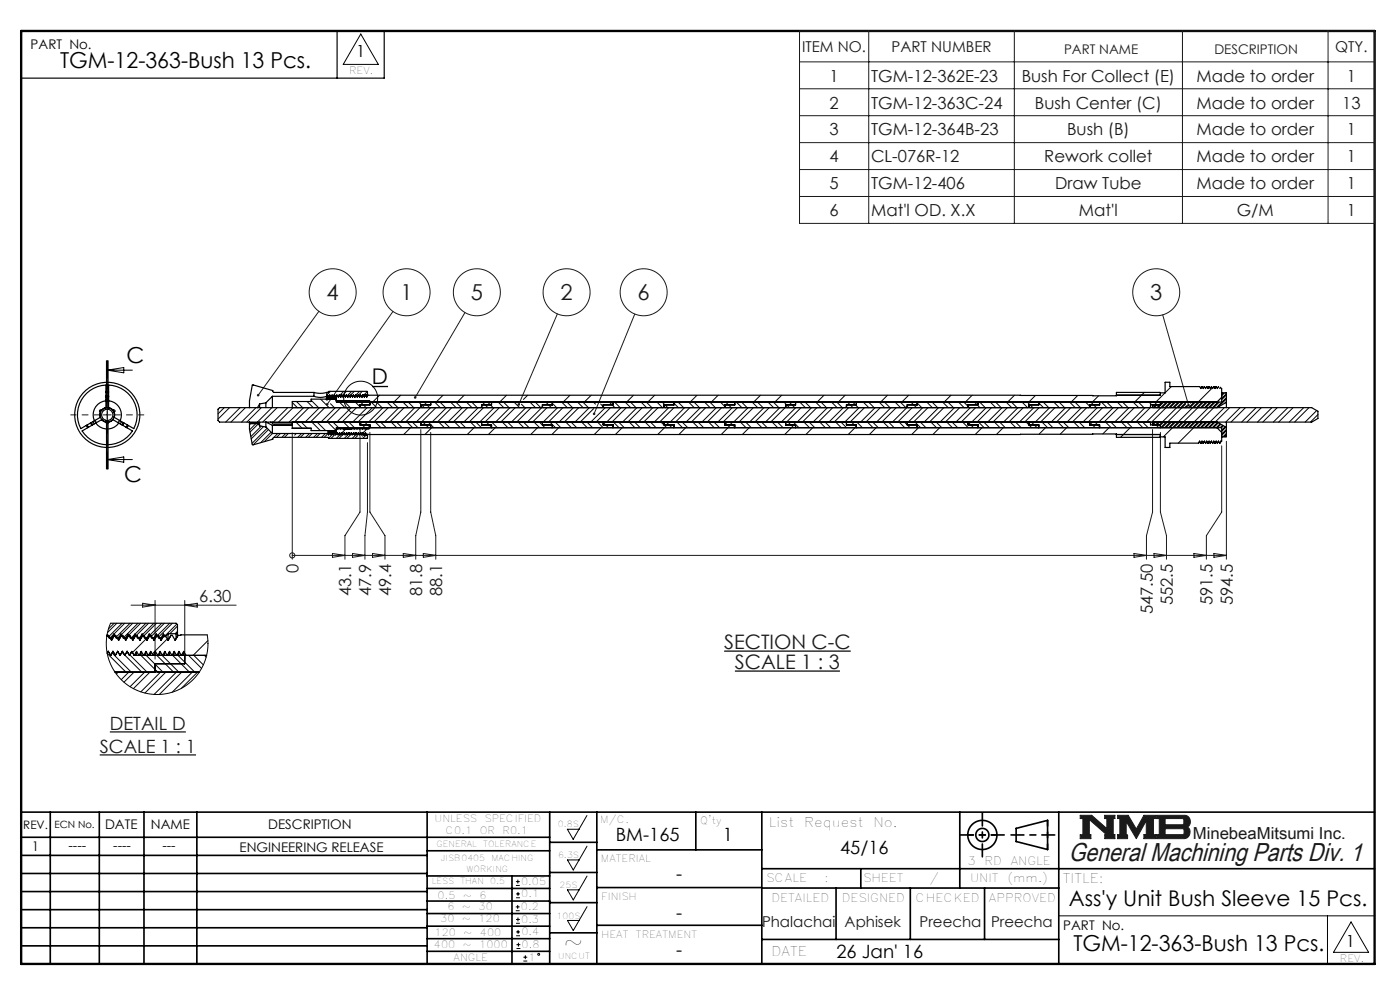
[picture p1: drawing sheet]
<svg xmlns="http://www.w3.org/2000/svg" width="297mm" height="210mm" viewBox="0 0 297 210" stroke-linecap="round" stroke-linejoin="round" font-family="sans-serif">
<g fill="none" stroke="#000" stroke-width=".35">
<path d="M4.5 172.3h287.1M4.5 177.6h112.1M10.7 172.3v32.2M21.1 172.3v32.2M30.5 172.3v32.2M41.8 172.3v32.2M90.6 172.3v32.2M116.6 172.3v32.2M116.6 178.7h10M126.6 172.3v32.2M147.6 172.3v8M161.6 172.3v32.2"/>
<path d="M203.6 172.3v16.1M215.6 175.7l6.6-1.7v6.2l-6.6-1.7zM224.6 172.3v32.2M4.5 185.3h86.1M4.5 181.4h86.1M4.5 189.1h86.1M4.5 193h86.1M4.5 196.8h86.1M90.6 199.1h26M90.6 193.8h26M90.6 188.5h26M90.6 191.1h26"/>
<path d="M90.6 180.5h26M90.6 185.8h26M90.6 196.5h26M108.6 185.8v18.5M116.6 185.1h10M116.6 191.5h10M116.6 197.9h10M126.6 196.3h35M126.6 188.3h35M126.6 180.3h35M161.6 184.3h130M161.6 199.3h63"/>
<path d="M161.6 188.4h63M177.4 188.4v10.9M182.6 184.3v4.1M193.1 188.4v10.9M208.9 188.4v10.9M4.5 200.6h86.1M90.6 201.8h26"/>
<circle cx="208.4" cy="177.1" r="3.1"/>
<circle cx="208.4" cy="177.1" r="1.39"/>
</g>
<path d="M229.2 172.9h2.4l3.2 2.9v-2.2h-.4v-.7h2.1v.7h-.3v3.4h.3v.9h-2.1v-.8h.4l-3.7-3.2v3.2h.3v.8h-2.2v-.8h.5v-3.5h-.5zM237.1 172.9h2.2l1.8 3 1.6-3h2.4v.7h-.4v3.4h.4v.9h-2.4v-.9h.5v-2.9l-2.1 3.8-2.2-3.6v2.8h.3v.8h-2.1v-.9h.5v-3.4h-.5zM245.4 172.9h5.9a1.34 1.34 0 0 1 1.2 1.1 1.34 1.34 0 0 1-.7 1.4 1.33 1.33 0 0 1 .6 1.5 1.33 1.33 0 0 1-1.2 1h-5.8v-.9h.5v-3.4h-.5zM247.2 173.6l3.7 .1 .2 .2v.8l-.2 .3h-3.7zM247.2 175.8h3.8l.2 .2v.8l-.3 .2h-3.7z" fill="none" stroke="#191924" stroke-width=".21"/>
<path d="M76.5 7.2l3.8 6.5h-7.5zM124.5 173l-2.9 5-1.2-2.1h2.4M124.5 179.5l-2.9 5.1-1.2-2.2h2.4M124.5 185.8l-2.9 5.1-1.2-2.1h2.4M124.5 192.3l-2.9 5.1-1.2-2.1h2.4M224.6 194.3h67M281.6 194.3v10.2M286.6 195.6l3.7 6.4h-7.4z" fill="none" stroke="#000" stroke-width=".21"/>
<path d="M4.5 6.6h287.1" fill="none" stroke="#000" stroke-width=".21" stroke-dasharray="6.3 1.3 1.3 1.3" stroke-dashoffset="1.9"/>
<path d="M71.5 6.6v10M81.5 6.6v10h-77" fill="none" stroke="#000" stroke-width=".25"/>
<path d="M205.3 177.1h6.2M222.2 174v6.2" fill="none" stroke="#000" stroke-width=".35" stroke-dasharray="15.2 1.3 1.3 1.3" stroke-dashoffset="14.1"/>
<path d="M203.8 177.1h9.2M208.4 172.5v9.2M214.5 177.1h9.3" fill="none" stroke="#000" stroke-width=".35" stroke-dasharray="15.2 1.3 1.3 1.3" stroke-dashoffset="12.5"/>
<path d="M4.5 6.6h287.1v197.9h-287.1z" fill="none" stroke="#000" stroke-width=".5"/>
<path d="M229.2 172.9v.7h.5v3.5h-.5v.8h2.2v-.8h-.3v-3.2l3.7 3.2h-.4v.8h2.1v-.9h-.3v-3.4h.3v-.7h-2.2v.7h.5v2.2l-3.2-2.9zM237.1 172.9v.7h.5v3.4h-.5v.9h2.1v-.8h-.3v-2.8l2.2 3.6 2.1-3.8v2.9h-.5v.9h2.4v-.9h-.4v-3.4h.4v-.7h-2.4l-1.6 3-1.8-3zM247.2 175.8h3.8l.2 .2v.8l-.3 .2h-3.7zM245.4 172.9v.7h.5v3.4h-.5v.9l6.2-.1 .6-.4 .2-.8-.1-.7-.5-.5a1.34 1.34 0 0 0 .7-1.4 1.34 1.34 0 0 0-1.2-1.1zM247.2 173.6h3.7l.2 .3v.8l-.2 .3h-3.7z" fill-rule="evenodd" fill="#191924"/>
<path d="M78.9 82h3.4" fill="none" stroke="#000" stroke-width=".28"/>
<path d="M153.6 138.1h26.9M155.9 142.4h22.3" fill="none" stroke="#000" stroke-width=".26"/>
<path d="M23.3 155.3h16.1M21.2 160.1h20.4" fill="none" stroke="#000" stroke-width=".24"/>
<g fill="none" stroke="#000" stroke-width=".21">
<path d="M22.6 76.5v10M22.8 76.5v10M22.8 78.5h5.3M22.8 78.5l3.5-.5v1.1zM22.9 76.5v10M22.6 89.5v10M22.8 89.5v10M22.8 97.5l3.5-.6v1.1zM22.8 97.5h5.3M22.9 89.5v10zM109.4 193.2h.8M109.4 192.4h.8"/>
<path d="M109.5 187.8h.8M109.5 187h.8M109.5 195.9h.8M109.5 195h.8M109.5 190.4h.8M109.5 189.6h.8M109.5 198.5h.8M109.5 197.7h.8M109.8 192v.8M109.9 186.6v.8M109.9 194.6v.8M109.9 189.2v.8"/>
<path d="M109.9 197.3v.8M110 200v.8M109.6 201.2h.8M109.6 200.4h.8M111 203.9h.9M111 203h.9M111.4 202.6v.9"/>
<circle cx="76.5" cy="84.5" r="3.6"/>
<circle cx="114.3" cy="202.4" r=".2"/>
</g>
<g fill="none" stroke="#191924" stroke-width=".21">
<path d="M169.6 6.6h122v40.8h-122zM169.6 13.1h122M169.6 18.8h122M184.3 6.6v40.8M215.2 6.6v40.8M250.9 6.6v40.8M281.7 6.6v40.8M169.6 24.5h122M169.6 30.3h122M169.6 36h122M169.6 41.7h122M67.6 66l-12.8 17.8"/>
<path d="M83.4 66.1l-14 19.7M98.6 66.3l-10.5 18M118.2 66.6l-8.1 19.2M134.7 66.6l-8.7 21.2M246.7 66.8l5.4 19.1M21.9 88h1.7M22.8 87.2v1.6M62 91.8v26.8M76.4 91.1v17.5l-3.2 5v5M78 93.9v14.7l-.6 5v5M78.5 91.7v16.9l3.2 5v5M89.3 91.1v17.5l-1.1 5v5"/>
<path d="M91.4 91.7v16.9l1 5v5M244.5 91.1v17.5l-1.3 5v5M246.2 91.7v16.9l1.3 5v5M259.2 94.6v14l-3.3 5v5M260.2 93.6v25M62 117.8h.1M62 117.8h198.2M70.5 117.4l2.7 .4-2.7 .4zM74.8 117.4l2.6 .4-2.6 .4zM79 117.4l2.7 .4-2.7 .4zM85.6 117.4l2.6 .4-2.6 .4zM89.8 117.4l2.6 .4-2.6 .4z"/>
<path d="M240.6 117.4l2.6 .4-2.6 .4zM244.8 117.4l2.7 .4-2.7 .4zM253.3 117.4l2.6 .4-2.6 .4zM257.5 117.4l2.7 .4-2.7 .4zM27.8 128.4h22.3M30.2 128l2.7 .4-2.7 .4zM32.9 127.4v12.4M39.2 127.4v12.4M39.2 128.4l2.6-.4v.8z"/>
<circle cx="70.6" cy="62" r="5"/>
<circle cx="86.3" cy="62" r="5"/>
<circle cx="101.2" cy="62" r="5"/>
<circle cx="120.2" cy="62" r="5"/>
<circle cx="136.5" cy="62" r="5"/>
<circle cx="245.3" cy="62" r="5"/>
<circle cx="62" cy="117.8" r=".54"/>
</g>
<path d="M22.8 76.5v23" fill="none" stroke="#000" stroke-width=".21" stroke-dasharray="6.3 1.3 1.3 1.3" stroke-dashoffset="1.9"/>
<path d="M21.1 88h-6.1M22.8 86.3v-6M22.8 89.7v6.1M24.4 88h6.1" fill="none" stroke="#191924" stroke-width=".21" stroke-dasharray="15.2 1.3 1.3 1.3" stroke-dashoffset="14.1"/>
<path d="M54.6 83.7v.4l.2-.3-.2 .3a.27 .27 0 0 0 .4-.1 .27 .27 0 0 0-.1-.4 .27 .27 0 0 0-.3 .1zM87.9 84.1v.4l.2-.2-.2 .2a.27 .27 0 0 0 .4-.2 .27 .27 0 0 0-.4-.2zM69.2 85.6l.1 .4 .1-.2-.1 .2a.27 .27 0 0 0 .3-.1 .27 .27 0 0 0 0-.4 .27 .27 0 0 0-.4 .1zM109.9 85.6l-.1 .3 .1 .2 .2-.3-.2 .3a.28 .28 0 0 0 .4-.4 .27 .27 0 0 0-.4-.1zM125.8 87.6l.1 .4 .1-.2-.1 .2a.27 .27 0 0 0 .4-.3 .27 .27 0 0 0-.5-.1zM252 85.7l-.1 .4 .3 .1-.1-.3 .1 .3 .1-.1 .1-.3z" fill="#191924"/>
<g fill="none" stroke="#000" stroke-width=".25">
<path d="M18.3 90.2l.3 .5M18.5 90.1l.3 .5M19.2 89.7l.3 .5M19.4 89.6l.3 .5M19.7 89.4l.3 .5M20.2 89.2l.2 .5M20.3 89.7a3 3 0 0 0 4.9 0M21.3 88.5l-1.3 .8M21.3 87.4v1.1M21.3 87.4h.1M21.3 88.5h.1M21.5 87l.1 .1"/>
<path d="M21.5 87a.23 .23 0 0 0-.4 .1 .23 .23 0 0 0 .2 .3M21.6 89l1 .6M21.6 89l-4.2 2.4a6.3 6.3 0 0 0 10.7 0l-4.1-2.4M21.6 89h.1M22.5 84.3h.5M22.5 86.5l-1 .5M22.5 86.5h.1M22.5 85a3 3 0 0 0-2.5 4.3M22.5 86.5v-4.8a6.3 6.3 0 0 0-5.4 9.2l2.9-1.6M22.5 83.2l.5 .1M22.5 83h.5M22.6 89.5v.1"/>
<path d="M22.6 89.6a.23 .23 0 0 0 .2 .3 .23 .23 0 0 0 .2-.3M23 89.5v.1M23 84.1h-.5M23 86.5h.1M23 86.5l1 .5M23 85a3 3 0 0 1 2.5 4.3M23 86.5v-4.8a6.3 6.3 0 0 1 5.4 9.2l-4.2-2.4M23 85.2h-.5M23 84.7h-.5M23.1 84.1h-.7M23.9 89h.1M24 89l-1 .6"/>
<path d="M24 87v.1M24 87a.23 .23 0 0 1 .4 .1 .23 .23 0 0 1-.2 .3M24.2 87.4h.1M24.2 88.5h.1M24.2 87.4v1.1M25.4 89.2l-.3 .5M25.8 89.4l-.3 .5M25.8 90.1l.3-.5-.2 .6M26.3 89.7l-.3 .5M27 90.1l-.3 .5M27.2 90.2l-.3 .5M46.3 86.8l.3-.3h231.7l1.3 .7v1.6l-1.3 .7h-231.7l-.3-.3z"/>
<path d="M52.9 89.7v.2M52.9 89.9v1.1l.6 3.3 4.4-1.1 .1-.3 .2-.1h11.4l.2 .2h8.1l.1-.6M52.9 89.6v.1M52.9 89.7h1.8M52.9 89.9h1.9M52.9 86.5h.1M54.6 89.5l.1 .2M54.7 89.7l.1 .2M54.8 89.9l.3 .4M55.1 89.5v.8M55.1 85.7l-.5 .8M55.1 85.7v.8"/>
<path d="M55.1 90.3l1.3 .3M56.4 85.5l-1.3 .2M56.4 85.5v1M56.4 90.6l1.4 1.4M57.4 89.5l.4 .2M57.8 90.2v1.8M57.8 84.1v2.4M57.8 90.2l-1.4-.7v1.1M57.8 92h11.7M57.8 84.1h8.8M57.8 90.2h4.2M57.8 89.7h4.2"/>
<path d="M57.8 89.5v.2M57.8 84.1l-1.4 1.4M62 90.1l-4.1 .1M62 90.9h.1M62 90.8h4v.5h5.2l.1-.1M62 89.5v1.4M66.6 84.1a4 4 0 0 0 2.7 0M66.6 83.2h-8.5l-.2-.4-4.4-1.1-.6 3.3v1.5M66.6 83.2v.9M69.3 84.1l-.1 .6M69.3 83.2a4.8 4.8 0 0 1-2.7 0M69.3 84v.1"/>
<path d="M69.3 84l.2-.2 .1 .3M69.3 83.2h.3l.2-.2h8.1l.1 .7M69.3 83.2v.8M69.5 83.8l-.1 .9M69.5 92l.2 .2M69.6 91.3l-.1 .7M69.6 84.1v.6M69.6 84.1h.2M69.8 91.3l-.1 .9M69.8 84.1l.2-.3 .1 .3M69.8 84.1l-.1 .6M69.9 92l-.2 .2"/>
<path d="M69.9 92h.1M69.9 91.9v.1M69.9 91.3v.5M69.9 83.9v.8M70 92l.2 .2M70.1 91.3l-.1 .7M70.1 84.1v.6M70.1 84.1h.2M70.3 91.3l-.1 .9M70.3 84.1l.2-.3 .1 .3M70.3 84.1l-.1 .6M70.4 92l-.2 .2"/>
<path d="M70.4 92h.1M70.4 91.9v.1M70.4 91.3v.5M70.4 83.9v.8M70.5 92l.2 .2M70.6 91.3l-.1 .7M70.6 84.1v.6M70.6 84.1h.2M70.8 91.3l-.1 .9M70.8 84.1l.2-.3 .1 .3M70.8 84.1l-.1 .6M70.9 92l-.2 .2"/>
<path d="M70.9 92h.1M70.9 91.9v.1M70.9 91.3v.5M70.9 83.9v.8M71 92l.2 .2M71.1 91.3l-.1 .7M71.1 84.1v.6M71.1 84.1h.2M71.3 91.2l-.1 1M71.3 84.1l.2-.3 .1 .3h.2M71.3 84.1l-.1 .6M71.3 84.8l-.1-.1h-5.2v.5h-4v1.3"/>
<path d="M71.3 85l.3 .2M71.4 92l-.2 .2M71.4 92h.1M71.4 91.9v.1M71.4 85h.1M71.4 91.8h.1M71.4 83.9v.3M71.5 90.9l-.2 .2M71.5 90.7v.2M71.5 92l.2 .2M71.5 91.8l.2 .3 .3-.3 .2 .3M71.6 91.8l-.1 .2"/>
<path d="M71.6 90.7v.2M71.6 85.3h.1M71.6 85.2h.1M71.7 92.1v.1M71.7 90.7l-.1 .3-.1-.1M71.7 85v.3M71.7 85l.2 .3M71.7 85l-.1 .2M71.7 90.7l.2 .3 .2-.3 .1 .3 .2-.3 .2 .3 .1-.3M71.8 84.1l.2-.3 .1 .3h.2M71.8 84.1v.1M71.8 84.2l-.2-.2-.3 .3 .1 1h1.3l.1-.2 .1 .2"/>
<path d="M71.9 92l-.2 .2M71.9 92h.1M71.9 91.9v.1M71.9 85.3h.1M71.9 90.7v.2M71.9 83.9v.1M72 83.9l-.2 .3M72 83.9l.3 .3M72 83.9h.1M72 92l.2 .2 .2-.2M72.1 85l-.1 .3M72.1 91.8l-.1 .2"/>
<path d="M72.1 85l.1 .3M72.1 85l-.2 .3M72.2 92.1v.1M72.2 85.3h.1M72.3 90.7l-.1 .2M72.3 84.1l.2-.3 .1 .3h.2M72.3 84.1v.1M72.4 92h.1M72.4 91.9v.1M72.4 85v.3M72.4 85l.2 .3M72.4 85l-.2 .3"/>
<path d="M72.4 83.9v.1M72.5 83.9l-.2 .3M72.5 83.9l.3 .3M72.5 83.9h.1M72.5 92l.2 .2M72.5 91.8l.2 .3 .3-.3 .2 .3M72.5 91.8l-.3 .3M72.6 91.8l-.1 .2M72.6 85.3h.1M72.6 90.7v.2M72.7 90.8l-1.3-.1-.1 1 .2 .2v-.1M72.7 92.1v.1"/>
<path d="M72.7 90.7h.1M72.7 90.7l.2 .3M72.7 85v.3M72.7 85l-.1 .3M72.7 85l.2 .3M72.7 90.7l.2 .3 .2-.3M72.8 84.1l.2-.3 .1 .3h.2M72.8 84.1v.1M72.9 92l-.2 .2M72.9 92h.1M72.9 91.9v.1M72.9 85.3h.1"/>
<path d="M72.9 91h.1M72.9 83.9v.1M73 83.9l-.2 .3M73 83.9l.3 .3M73 83.9h.1M73 92l.2 .2M73.1 85h.1M73.1 85l-.2 .3M73.1 90.7h.1M73.1 90.7l-.2 .3M73.1 90.7l.1 .3M73.1 91.8l-.1 .2"/>
<path d="M73.1 85l.1 .3M73.2 92.1v.1M73.2 85.3h.1M73.2 91h.1M73.3 84.1l.2-.3 .1 .3h.2M73.3 84.1v.1M73.4 92l-.2 .2M73.4 92h.1M73.4 91.9v.1M73.4 85l-.2 .3M73.4 85h.1M73.4 90.7l-.2 .3"/>
<path d="M73.4 90.7h.1M73.4 90.7l.2 .3M73.4 85l.2 .3M73.4 83.9v.1M73.5 83.9l-.2 .3M73.5 83.9l.3 .3M73.5 83.9h.1M73.5 92l.2 .2M73.5 91.8l.3 .3M73.5 91.8l-.3 .3M73.6 85.3h.1M73.6 91.8l-.1 .2"/>
<path d="M73.6 91h.1M73.7 85h.1M73.7 85l-.1 .3M73.7 92.1v.1M73.7 90.7l-.1 .3M73.7 90.7h.1M73.7 90.7l.2 .3M73.7 85l.2 .3M73.8 84.1l.2-.3 .1 .3h.2M73.8 84.1v.1M73.8 92.1h.1M73.9 92l-.2 .2"/>
<path d="M73.9 92h.1M73.9 91.9v.1M73.9 91h.1M73.9 85.3h.1M73.9 83.9v.1M74 83.9l-.2 .3M74 83.9l.3 .3M74 83.9h.1M74 92l.2 .2M74 91.8l.2 .3M74 91.8l-.2 .3M74.1 85h.1"/>
<path d="M74.1 85l-.2 .3M74.1 90.7l-.2 .3M74.1 90.7l.1 .3M74.1 91.8l-.1 .2M74.1 85l.1 .3M74.2 91h.1M74.2 92.1v.1M74.2 85.3h.1M74.3 84.1l.2-.3 .1 .3h.2M74.3 84.1v.1M74.4 92l-.2 .2M74.4 92h.1"/>
<path d="M74.4 91.9v.1M74.4 85h.1M74.4 85l-.2 .3M74.4 90.7l-.2 .3M74.4 90.7h.1M74.4 90.7l.2 .3M74.4 85l.2 .3M74.4 83.9v.1M74.5 83.9l-.2 .3M74.5 83.9l.3 .3M74.5 83.9h.1M74.5 92l.2 .2"/>
<path d="M74.5 91.8l-.3 .3M74.5 91.8l.2 .3M74.6 91h.1M74.6 85.3h.1M74.6 91.8l-.1 .2M74.7 85l-.1 .3M74.7 85l.2 .3M74.7 92.1v.1M74.7 90.7l-.1 .3M74.7 90.7h.1M74.7 90.7l.1 .2 .2-.2M74.7 85v.1"/>
<path d="M74.7 90.7l.2 .3 .2-.3 .1 .3 .2-.3 .2 .3 .1-.3 .2 .3 .2-.3 .1 .3 .2-.3M74.8 84.1l.2-.3 .1 .3h.2M74.8 84.1v.1M74.9 92l-.2 .2M74.9 92h.1M74.9 91.9v.1M74.9 85.3h.1M74.9 90.8v.1M74.9 83.9v.1M75 90.7h184.2v2.9h-.2M75 83.9l-.2 .3M75 83.9l.3 .3"/>
<path d="M75 83.9h.1M75 92l.2 .2M75 91.8l.2 .3 .3-.3 .2 .3M75 91.8l-.3 .3M75.1 85l-.1 .3M75.1 91.8l-.1 .2M75.1 85l.1 .3 .2-.3M75.1 85l-.2 .3M75.2 92.1v.1M75.3 90.7l-.1 .2M75.3 84.1l.2-.3 .1 .3h.2M75.3 84.1v.1"/>
<path d="M75.4 92l-.2 .2M75.4 92h.1M75.4 91.9v.1M75.4 85v.3M75.4 85l.2 .3M75.4 83.9v.1M75.5 83.9l-.2 .3M75.5 83.9l.3 .3M75.5 83.9h.1M75.5 92l.2 .2 .2-.2M75.6 91.8l-.1 .2M75.6 85.3h.1"/>
<path d="M75.6 90.7v.2M75.7 92.1v.1M75.7 85v.3M75.7 85l-.1 .3M75.7 85l.2 .3M75.8 84.1l.2-.3 .1 .3h.2M75.8 84.1v.1M75.9 92h.1M75.9 91.9v.1M75.9 85.3h.1M75.9 90.7v.2M75.9 83.9v.1"/>
<path d="M76 83.9l-.2 .3M76 83.9l.3 .3 .2-.3M76 83.9h.1M76 92l.2 .2M76 91.8l.2 .3 .3-.3 .2 .3 .3-.3 .2 .3M76 91.8l-.3 .3M76.1 85l-.1 .3M76.1 91.8l-.1 .2M76.1 85l.1 .3M76.1 85l-.2 .3M76.2 92.1v.1M76.2 85.3h.1"/>
<path d="M76.3 90.7l-.1 .2M76.3 84.1l.2-.3 .1 .3h.2M76.3 84.1v.1M76.4 92l-.2 .2M76.4 89.5v.6h2.1v.6M76.4 86.3l.2 .2M76.4 92h.1M76.4 91.9v.1M76.4 85v.3M76.4 85l-.2 .3M76.4 85l.2 .3M76.4 90.7l.2 .3 .1-.3 .2 .3 .2-.3 .1 .3 .2-.3 .2 .3 .1-.3 .2 .3 .2-.3 .1 .3 .2-.3"/>
<path d="M76.4 83.9v.1M76.5 83.9l-.2 .3M76.5 83.9l.3 .3M76.5 83.9h.1M76.5 92l.2 .2M76.6 91.8l-.1 .2M76.6 85.3h.1M76.6 90.7v.2M76.6 89.5l-.2 .2M76.7 92.1v.1M76.7 85v.3M76.7 85l.2 .3"/>
<path d="M76.7 85l-.1 .3M76.8 84.1v.1M76.9 92l-.2 .2M76.9 92h.1M76.9 91.9v.1M76.9 85.3h.1M76.9 90.7v.2M76.9 83.9v.1M77 91.9v.1M77 92l.1 .1M77 83.9l-.2 .3M77 83.9l.3 .3"/>
<path d="M77 83.9h.1M77.1 91.7l-.1 .1M77.1 85l-.1 .3M77.1 85l-.2 .3M77.1 85l.1 .3M77.1 92.1l.1 .1M77.2 92l-.1 .1M77.2 92.1v.1M77.2 92.2l.1 .1M77.2 92.2h.1M77.2 85.3h.1M77.2 92.1h.1"/>
<path d="M77.3 90.7l-.1 .2M77.3 83.8v.4M77.3 92.1v.2M77.3 83.8l-.2 .2-.1-.2-.2 .3M77.3 92.3h.6M77.3 83.8h.6M77.3 92.1h.1M77.4 85v.3M77.4 85l.2 .3 .1-.3M77.4 85l-.2 .3M77.5 83.9l-.2 .3M77.5 83.9l.3 .3"/>
<path d="M77.5 83.9h.1M77.5 91.8l-.2 .3M77.5 91.8l.2 .3 .5 .1 158.6-.1v.7l9.4-.1M77.6 90.7v.2M77.7 85v.3M77.7 85l.2 .3M77.9 92.1v.2M77.9 83.8v.3M77.9 92.3l.1 .1M77.9 85.3h.1M77.9 90.7v.2M78 83.7v.2"/>
<path d="M78 92.1v.3M78 83.7l-.1 .1M78 83.9l-.2 .3M78 83.9h.1M78.1 85l-.1 .3M78.1 85l.1 .3M78.1 85l-.2 .3M78.2 83.8v.1M78.2 85.3h.1M78.3 90.7l-.1 .2M78.4 85v.3M78.4 85l.2 .3"/>
<path d="M78.4 85l-.2 .3M78.5 85.3v.6h-2.1v.6M89 89.5l.3 .2M89.3 89.5v.2M89.3 86.3v.2M89.3 89.7v.4h2.1v.6M89.3 86.3l-.3 .2M89.3 86.3l.2 .2M89.5 89.5l-.2 .2M91.3 85.3l.1 .1M91.4 90.6l-.1 .1M91.4 85.3v.6h-2.1v.4"/>
<path d="M101.9 89.5l.3 .2M102.2 89.5v.2M102.2 86.3v.2M102.2 89.7v.4h2.1v.6M102.2 86.3l-.3 .2M102.2 86.3l.2 .2M102.4 89.5l-.2 .2M104.2 85.3l.1 .1M104.3 85.3v.6h-2.1v.4M104.3 90.6l-.1 .1M114.8 89.5l.3 .2M115.1 89.5v.2"/>
<path d="M115.1 86.3v.2M115.1 89.7v.4h2.1v.6M115.1 86.3l-.3 .2M115.1 86.3l.2 .2M115.3 89.5l-.2 .2M117.1 85.3l.1 .1M117.2 85.3v.6h-2.1v.4M117.2 90.6l-.1 .1M127.7 89.5l.3 .2M128 89.5v.2M128 86.3v.2M128 89.7v.4h2.1v.6"/>
<path d="M128 86.3l-.3 .2M128 86.3l.2 .2M128.2 89.5l-.2 .2M130 85.3l.1 .1M130.1 85.3v.6h-2.1v.4M130.1 90.6l-.1 .1M140.6 89.5l.3 .2M140.9 89.5v.2M140.9 86.3v.2M140.9 89.7v.4h2.1v.6M140.9 86.3l-.3 .2M140.9 86.3l.2 .2"/>
<path d="M141.1 89.5l-.2 .2M142.9 85.3l.1 .1M143 85.3v.6h-2.1v.4M143 90.6l-.1 .1M153.5 89.5l.3 .2M153.8 89.5v.2M153.8 86.3v.2M153.8 89.7v.4h2.1v.6M153.8 86.3l-.3 .2M153.8 86.3l.2 .2M154 89.5l-.2 .2M155.8 85.3l.1 .1"/>
<path d="M155.9 85.3v.6h-2.1v.4M155.9 90.6l-.1 .1M166.4 89.5l.3 .2M166.7 89.5v.2M166.7 86.3v.2M166.7 89.7v.4h2.1v.6M166.7 86.3l-.3 .2M166.7 86.3l.2 .2M166.9 89.5l-.2 .2M168.7 85.3l.1 .1M168.8 85.3v.6h-2.1v.4M168.8 90.6l-.1 .1"/>
<path d="M179.3 89.5l.3 .2M179.6 89.5v.2M179.6 86.3v.2M179.6 89.7v.4h2.1v.6M179.6 86.3l-.3 .2M179.6 86.3l.2 .2M179.8 89.5l-.2 .2M181.6 85.3l.1 .1M181.7 85.3v.6h-2.1v.4M181.7 90.6l-.1 .1M192.2 89.5l.3 .2M192.5 89.5v.2"/>
<path d="M192.5 86.3v.2M192.5 89.7v.4h2.1v.6M192.5 86.3l-.3 .2M192.5 86.3l.2 .2M192.7 89.5l-.2 .2M194.5 85.3l.1 .1M194.6 85.3v.6h-2.1v.4M194.6 90.6l-.1 .1M205.1 89.5l.3 .2M205.4 89.5v.2M205.4 86.3v.2M205.4 89.7v.4h2.1v.6"/>
<path d="M205.4 86.3l-.3 .2M205.4 86.3l.2 .2M205.6 89.5l-.2 .2M207.4 85.3l.1 .1M207.5 85.3v.6h-2.1v.4M207.5 90.6l-.1 .1M218 89.5l.3 .2M218.3 89.5v.2M218.3 86.3v.2M218.3 89.7v.4h2.1v.6M218.3 86.3l-.3 .2M218.3 86.3l.2 .2"/>
<path d="M218.5 89.5l-.2 .2M220.3 85.3l.1 .1M220.4 85.3v.6h-2.1v.4M220.4 90.6l-.1 .1M230.9 89.5l.3 .2M231.2 89.5v.2M231.2 86.3v.2M231.2 89.7v.4h2.1v.6M231.2 86.3l-.3 .2M231.2 86.3l.2 .2M231.4 89.5l-.2 .2M233.2 85.3l.1 .1"/>
<path d="M233.3 85.3v.6h-2.1v.4M233.3 90.6l-.1 .1M236.8 92.2h9.4v.5M243.8 89.5l.3 .2M244.1 89.5v.2M244.1 86.3v.2M244.1 89.7v.4h2.1v.6M244.1 86.3l-.3 .2M244.5 89.5v.1M244.5 86.4v.1M244.5 86.4l.1 .1M244.5 85.9v.5"/>
<path d="M244.5 89.6v.5M244.6 89.5l-.1 .1M246.1 85.3l.1 .1M246.2 83.3l-9.4-.1v.8l-158.8-.1M246.2 83.3v.5h-9.4M246.2 85.3v.6h-2.1v.4M246.2 90.6l-.1 .1M246.2 92.7h1v2.2h1v-.9h6.1M254.3 94h.1M254.5 93.6l-.2 .4M254.5 93.6l.3 .4M254.8 94h.1"/>
<path d="M255 82l-.2 .4-.3-.4h-6.3v-.9h-1v2.2h-1M255 82h.1M255 93.6l.2 .4M255 93.6l-.2 .4M255 82l.3 .4 .2-.4M255.2 94h.1M255.5 82l.3 .4 .2-.4M255.5 82h.1M255.5 93.6l.2 .4M255.5 93.6l-.2 .4M255.7 94h.1M256 82h.1"/>
<path d="M256 93.6l.3 .4M256 93.6l-.2 .4M256 82l.3 .4 .2-.4M256.3 94h.1M256.5 82l.3 .4 .2-.4M256.5 82h.1M256.5 93.6l.2 .4M256.5 93.6l-.2 .4M256.7 94h.1M257 82h.1M257 93.6l.3 .4M257 93.6l-.2 .4"/>
<path d="M257 82l.3 .4 .2-.4M257.3 94h.1M257.5 82h.1M257.5 93.6l.2 .4M257.5 93.6l-.2 .4M257.5 82l.3 .4 .2-.4M257.7 94h.1M258 82l.3 .4 .2-.4M258 82h.1M258 93.6l.3 .4M258 93.6l-.2 .4M258.2 90.7l1 1"/>
<path d="M258.2 89.5l2 1.2M258.3 94h.1M258.5 82h.1M258.5 93.6l-.2 .4M258.5 93.6l.3 .3M258.8 82.4l.1-.2 .3 .2v2.9h-184.3M258.8 93.9h.1M259 93.6l-.2 .3M259.2 83.4h1v1.9M259.2 84.3l-1 1M260.2 89.5v1.2M260.2 85.3v1.2"/>
<path d="M260.2 90.7v1.9h-1M260.2 85.3l-2 1.2M22.7 134.6l.4 .7h.6M22.8 134.8h.2l.7 1M22.8 134.8l-.1 .2M22.8 134.8h.1M23 138.2h-.1M23 138.2h.1M23 138.2l-.3 .3M23 138.2l-.3 .4M23 138.2l.5 .8M23.5 132.2h13.9l.3 .3v1.6"/>
<path d="M23.5 139h.1M23.5 139v.1M23.7 135.3l.5-.8 .4 .8h.6M23.7 135.3l-.1 .3M24 138.2l-.5 .8M24 138.2h-.1M24 138.2h.1M24 138.2l.5 .8M24.1 134.8v.3M24.3 134.8l-.6 1M24.3 134.8h.2l.7 1M24.3 134.8h.1"/>
<path d="M24.5 139h.1M24.5 139v.1M25 138.2h-.1M25 138.2l-.5 .8M25 138.2h.1M25 138.2l.5 .8M25.2 135.3l.5-.8 .4 .8h.6M25.2 135.3l-.1 .3M25.5 139h.1M25.5 139v.1M25.6 134.8v.3M25.8 134.8l-.6 1"/>
<path d="M25.8 134.8h.2l.7 1M25.8 134.8h.1M26 138.2h-.1M26 138.2l-.5 .8M26 138.2h.1M26 138.2l.5 .8M26.5 139h.1M26.5 139v.1M26.7 135.3l.5-.8 .4 .8h.6M26.7 135.3l-.1 .3M27 138.2h-.1M27 138.2l-.5 .8"/>
<path d="M27 138.2h.1M27 138.2l.5 .8M27.1 134.8v.3M27.3 134.8l-.6 1M27.3 134.8h.2l.7 1M27.3 134.8h.1M27.5 139h.1M27.5 139l.4-.7 .6 .7M27.5 139l.5-.8 .5 .8M27.5 139v.1M28 138.2l-.1 .3M28.2 135.3l.5-.8 .4 .8h.6"/>
<path d="M28.2 135.3l-.1 .3M28.5 139h.1M28.5 139v-.1l.1 .1h15.2M28.5 139l.5-.8 .5 .8M28.5 139v.1M28.6 134.8v.3M28.8 134.8l-.6 1M28.8 134.8h.2l.7 1M28.8 134.8h.1M29 138.2l-.1 .8M29.5 139l.5-.8 .5 .8M29.5 139v.1"/>
<path d="M29.7 135.3l.5-.8 .4 .8h.6M29.7 135.3l-.1 .3M30 138.2l-.1 .8M30.1 134.8v.3M30.3 134.8l-.6 1M30.3 134.8h.2l.7 1M30.3 134.8h.1M31 138.2l-.1 .8M31.2 135.3l.5-.8 .4 .8h.6M31.2 135.3l-.1 .3M31.5 139l-.5-.8-.5 .9M31.6 134.8v.3"/>
<path d="M31.8 134.8l-.6 1M31.8 134.8h.2l.7 1M31.8 134.8h.1M32 138.2l-.1 .8M32.5 139l-.5-.8-.5 .9M32.5 139l.5-.8 .5 .8M32.5 139v.1M32.7 135.3l.5-.8 .4 .8h.6M32.7 135.3l-.1 .3M33 138.2l-.1 .8M33.1 134.8v.3M33.3 134.8l-.6 1"/>
<path d="M33.3 134.8h.2l.7 1M33.3 134.8h.1M33.5 139l.5-.8 .5 .8M33.5 139v.1M34 138.2l-.1 .8M34.2 135.3l-.1 .3M34.5 139l.5-.8 .5 .8M34.5 139v.1M34.6 134.8v.3M34.8 134.8l-.6 1M34.8 134.8h.2l.7 1M34.8 134.8h.1"/>
<path d="M35 138.2l-.1 .8M35.5 139l.5-.8 .5 .8M35.5 139v.1M35.7 134.4v1.3M35.7 134.4l-.7 .7-.3-.6-.5 .8M35.7 134.4h1.7M36 138.2l-.1 .8M36.3 134.8l-.6 1M36.3 134.8h.2l.7 1M36.3 134.8h.1M36.5 139l.5-.8 .5 .8M36.5 139v.1"/>
<path d="M37 138.2l-.1 .8M37.4 134.4v1M37.7 134.1v.8M37.7 134.1l-.3 .3M37.8 134.8l-.6 1M37.8 134.8h.1M38 138.2l-.1 .8M38.5 139l-.5-.8-.5 .9M39 138.2l-.1 .8M39.2 139v1.8h-6.3v1.8M39.5 139l-.5-.8-.5 .9M44 134.7l-6.2 .1"/>
<path d="M24.4 142.6h17.9M32.9 142.2l.7 .4"/>
<circle cx="22.8" cy="88" r="6.9"/>
<circle cx="22.8" cy="88" r="1.53"/>
<circle cx="22.8" cy="88" r="1.2"/>
</g>
<g fill="none" stroke="#000" stroke-width=".21">
<path d="M47.6 86.5l-1.3 1.3M48.7 86.5l-2.4 2.4M50.9 86.5l-3 3M52.1 86.5l-3.1 3M53.1 89.9l-.2 .2M54.3 89.9l-1.3 1.3M54.3 86.5l-3.1 3M54.8 89.9l-1.8 1.8M55.4 90.4l-2.2 2.2M55.4 86.5l-3 3M55.9 90.5l-2.6 2.6M56.7 90.8l-3.2 3.2"/>
<path d="M57 91.1l-3.3 3.2M57.5 91.7l-2.2 2.2M57.7 86.5l-3.1 3M57.8 92l-1.7 1.7M57.9 93l-.2 .2M58.8 86.5l-3.1 3M58.9 92l-.8 .8M59.5 92l-.8 .8M60.6 92l-.8 .8M61 86.5l-3 3M61.2 92l-.8 .8M61.5 92.7v.1"/>
<path d="M62 85.4l1.1 1.1M62.2 86.5l-3.1 3M62.8 89.5l1.3 1.3M62.9 92l-.4 .3M62.9 85.2l1.3 1.3M63.9 89.5l1.3 1.3M64 92l-.8 .8M64.4 86.5l-3.1 3M64.5 92l-.8 .8M65.2 85.2l1.3 1.3M65.5 86.5l-3 3M65.7 92l-.9 .8"/>
<path d="M66 84.9l1.6 1.6M66.2 89.5l1.8 1.8M66.2 92l-.8 .8M67.3 89.5l1.8 1.8M67.3 92l-.8 .8M67.8 86.5l-3.1 3M67.9 92l-.8 .8M68 84.7l1.8 1.8M68.9 86.5l-3.1 3M69 92l-.8 .8M69.1 84.7l.3 .2M69.5 89.5l1.7 1.8"/>
<path d="M69.6 92l-.8 .8M70.1 85.6l.8 .9M70.1 83l-.8 .8M70.6 92.1l-.9 .8M70.6 89.5l1.2 1.2M71.1 92.1l-.9 .9M71.1 86.5l-3 3M72 85.3l1.2 1.2M72.2 92.2l-.8 .8M72.3 86.5l-3.1 3M72.5 91.8l-.3 .3M72.7 92.2l-.8 .8"/>
<path d="M72.9 89.5l1.4 1.4M72.9 83l-.9 .9M73 92l-.2 .2M73 85.1l1.3 1.4M73.5 83l-.9 .9M73.5 90.9l-.9 .9M74 89.5l1.2 1.2M74.1 92l-1.1 1M74.5 86.5l-3.1 3M74.6 92l-1 1M74.6 83l-1 1M75.2 83l-1.1 1.1"/>
<path d="M75.4 83.9l-.2 .2M75.4 85.3l1.1 1.1M75.6 92.1l-.9 .9M75.6 86.5l-3 3M75.9 92.4l-.6 .6M76.3 89.5l1.1 1.2M76.3 83l-.8 .8M76.5 85.3l1.2 1.2M76.8 83l-.8 .9M77.2 92.2l-.3 .3M77.4 89.5l1.2 1.2M77.7 92.3l-.7 .7"/>
<path d="M77.9 91l-1 1M77.9 86.5l-3.1 3M77.9 83.1l-.8 .8M78 83.6l-.2 .2M78.1 90.8l-.1 .1M78.7 85.3l1.2 1.2M79 86.5l-3.1 3M79.6 89.5l1.2 1.2M79.9 85.3l1.1 1.2M80.5 83.8l-1.4 1.5M80.7 89.5l1.2 1.2M81.2 86.5l-3 3"/>
<path d="M82.1 85.3l1.2 1.2M82.4 86.5l-3.1 3M83 89.5l1.2 1.2M83.2 85.3l1.2 1.2M84.1 89.5l1.2 1.2M84.6 86.5l-3.1 3M85 83.8l-1.4 1.5M85.5 85.3l1.2 1.2M85.7 86.5l-3 3M86.4 89.5l1.1 1.2M86.6 85.3l1.2 1.2M87.1 90.7l-1.4 1.5"/>
<path d="M87.5 89.5l1.2 1.2M88 86.5l-3.1 3M88.8 85.3l1.2 1.2M89.1 86.5l-3.1 3M89.7 89.5l1.2 1.2M90 85.3l1.1 1.2M90.8 89.5l1.2 1.2M91.4 86.5l-3.1 3M91.6 90.7l-1.5 1.5M92.2 85.3l1.2 1.2M92.5 86.5l-3.1 3M93.1 89.5l1.2 1.2"/>
<path d="M93.3 85.3l1.2 1.2M94 83.8l-1.5 1.5M94.2 89.5l1.2 1.2M94.7 86.5l-3 3M95.6 85.3l1.2 1.2M95.8 86.5l-3 3M96.5 89.5l1.1 1.2M96.7 85.3l1.2 1.2M97.6 89.5l1.2 1.2M98.1 86.5l-3.1 3M98.5 83.8l-1.5 1.5M98.9 85.3l1.2 1.2"/>
<path d="M99.2 86.5l-3.1 3M99.8 89.5l1.2 1.2M100.1 85.3l1.2 1.2M100.6 90.7l-1.5 1.5M100.9 89.5l1.2 1.2M101.5 86.5l-3.1 3M102.3 85.3l1.2 1.2M102.6 86.5l-3.1 3M103.2 89.5l1.2 1.2M103.4 85.3l1.2 1.2M104.3 89.5l1.2 1.2M104.8 86.5l-3 3"/>
<path d="M105.1 90.7l-1.5 1.5M105.7 85.3l1.2 1.2M105.9 86.5l-3 3M106.6 89.5l1.1 1.2M106.8 85.3l1.2 1.2M107.5 83.8l-1.5 1.5M107.7 89.5l1.2 1.2M108.2 86.5l-3.1 3M109 85.3l1.2 1.2M109.3 86.5l-3.1 3M109.9 89.5l1.2 1.2M110.6 85.7l.8 .8"/>
<path d="M111.1 89.5l1.1 1.2M111.6 86.5l-3.1 3M111.9 83.8l-.9 .9M112.4 85.3l1.2 1.2M112.7 86.5l-3.1 3M113.3 89.5l1.2 1.2M113.5 85.3l1.2 1.2M114 90.7l-1.4 1.5M114.4 89.5l1.2 1.2M114.9 86.5l-3 3M115.8 85.3l1.2 1.2M116 86.5l-3 3"/>
<path d="M116.7 89.5l1.1 1.2M116.9 85.3l1.2 1.2M117.8 89.5l1.2 1.2M118.3 86.5l-3.1 3M118.5 90.7l-1.4 1.5M119.2 85.3l1.1 1.2M119.4 86.5l-3.1 3M120 89.5l1.2 1.2M120.3 85.3l1.2 1.2M120.9 83.8l-1.4 1.5M121.2 89.5l1.1 1.2M121.7 86.5l-3.1 3"/>
<path d="M122.5 85.3l1.2 1.2M122.8 86.5l-3.1 3M123.4 89.5l1.2 1.2M123.6 85.3l1.2 1.2M124.5 89.5l1.2 1.2M125 86.5l-3 3M125.4 83.8l-1.4 1.5M125.9 85.3l.4 .4M125.9 86.7l-2.8 2.8M126.8 89.5l1.2 1.2M127.4 85.7l.8 .8M127.5 90.7l-1.4 1.5"/>
<path d="M128 89.7l1.1 1M128.4 86.5l-3.1 3M129.3 85.3l1.1 1.2M129.5 86.5l-3 3M130.1 89.5l1.2 1.2M130.4 85.3l1.2 1.2M131.3 89.5l1.1 1.2M131.8 86.5l-3.1 3M132 90.7l-1.4 1.5M132.6 85.3l1.2 1.2M132.9 86.5l-3.1 3M133.5 89.5l1.2 1.2"/>
<path d="M133.7 85.3l1.2 1.2M134.4 83.8l-1.5 1.5M134.6 89.5l1.2 1.2M135.1 86.5l-3 3M136 85.3l1.2 1.2M136.3 86.5l-3.1 3M136.9 89.5l1.2 1.2M137.1 85.3l1.2 1.2M138 89.5l1.2 1.2M138.5 86.5l-3.1 3M138.9 83.8l-1.5 1.5M139.4 85.3l1.1 1.2"/>
<path d="M139.6 86.5l-3 3M140.2 89.5l1.2 1.2M140.5 85.3l1.2 1.2M141 90.7l-1.5 1.5M141.4 89.5l1.1 1.2M141.9 86.5l-3.1 3M142.7 85.3l1.2 1.2M143 86.5l-3.1 3M143.6 89.5l1.2 1.2M143.8 85.3l1.2 1.2M144.7 89.5l1.2 1.2M145.2 86.5l-3 3"/>
<path d="M145.5 90.7l-1.5 1.5M146.1 85.3l1.2 1.2M146.4 86.5l-3.1 3M147 89.5l1.2 1.2M147.2 85.3l1.2 1.2M147.9 83.8l-1.5 1.5M148.1 89.5l1.2 1.2M148.6 86.5l-3.1 3M149.5 85.3l1.1 1.2M149.7 86.5l-3 3M150.3 89.5l1.2 1.2M150.6 85.3l1.2 1.2"/>
<path d="M151.5 89.5l1.1 1.2M152 86.5l-3.1 3M152.4 83.8l-1.5 1.5M152.8 85.3l1.2 1.2M153.1 86.5l-3.1 3M153.8 89.6l1.1 1.1M153.9 85.3l1.2 1.2M154.5 90.7l-1.5 1.5M154.8 89.5l1.2 1.2M155.3 86.5l-3 3M156.2 85.3l1.2 1.2M156.5 86.5l-3.1 3"/>
<path d="M157.1 89.5l1.2 1.2M157.3 85.3l1.2 1.2M158.2 89.5l1.2 1.2M158.7 86.5l-3.1 3M158.9 90.7l-1.4 1.5M159.6 85.3l1.1 1.2M159.8 86.5l-3 3M160.4 89.5l1.2 1.2M160.7 85.3l1.2 1.2M161.3 83.8l-1.4 1.5M161.6 89.5l1.1 1.2M162.1 86.5l-3.1 3"/>
<path d="M162.9 85.3l1.2 1.2M163.2 86.5l-3.1 3M163.8 89.5l1.2 1.2M164.1 85.3l1.1 1.2M164.9 89.5l1.2 1.2M165.4 86.5l-3 3M165.8 83.8l-1.4 1.5M166.3 85.3l1.2 1.2M166.6 86.5l-3.1 3M167.2 89.5l1.2 1.2M167.4 85.3l1.2 1.2M167.9 90.7l-1.4 1.5"/>
<path d="M168.3 89.5l1.2 1.2M168.8 86.5l-3.1 3M169.7 85.3l1.1 1.2M169.9 86.5l-3 3M170.5 89.5l1.2 1.2M170.8 85.3l1.2 1.2M171.7 89.5l1.2 1.2M172.2 86.5l-3.1 3M172.4 90.7l-1.4 1.5M173 85.3l1.2 1.2M173.3 86.5l-3.1 3M173.9 89.5l1.2 1.2"/>
<path d="M174.2 85.3l1.1 1.2M174.8 83.8l-1.4 1.5M175 89.5l1.2 1.2M175.5 86.5l-3 3M176.4 85.3l1.2 1.2M176.7 86.5l-3.1 3M177.3 89.5l1.2 1.2M177.5 85.3l1.2 1.2M178.4 89.5l1.2 1.2M178.9 86.5l-3.1 3M179.3 83.8l-1.5 1.5M179.8 85.3l1.2 1.2"/>
<path d="M180 86.5l-3 3M180.6 89.5l1.2 1.2M180.9 85.3l1.2 1.2M181.4 90.7l-1.5 1.5M181.8 89.5l1.2 1.2M182.3 86.5l-3.1 3M183.1 85.3l1.2 1.2M183.4 86.5l-3.1 3M184 89.5l1.2 1.2M184.3 85.3l1.1 1.2M185.1 89.5l1.2 1.2M185.6 86.5l-3 3"/>
<path d="M185.9 90.7l-1.5 1.5M186.5 85.3l1.2 1.2M186.8 86.5l-3.1 3M187.4 89.5l1.2 1.2M187.6 85.3l1.2 1.2M188.3 83.8l-1.5 1.5M188.5 89.5l1.2 1.2M189 86.5l-3.1 3M189.9 85.3l1.2 1.2M190.1 86.5l-3 3M190.8 89.5l1.1 1.2M191 85.3l1.2 1.2"/>
<path d="M191.9 89.5l1.2 1.2M192.4 86.5l-3.1 3M192.8 83.8l-1.5 1.5M193.2 85.3l1.2 1.2M193.5 86.5l-3.1 3M194.1 89.5l1.2 1.2M194.4 85.3l1.1 1.2M194.9 90.7l-1.5 1.5M195.2 89.5l1.2 1.2M195.7 86.5l-3 3M196.6 85.3l1.2 1.2M196.9 86.5l-3.1 3"/>
<path d="M197.5 89.5l1.2 1.2M197.7 85.3l1.2 1.2M198.6 89.5l1.2 1.2M199.1 86.5l-3.1 3M199.4 90.7l-1.5 1.5M200 85.3l1.2 1.2M200.2 86.5l-3 3M200.9 89.5l1.1 1.2M201.1 85.3l1.2 1.2M201.7 83.8l-1.4 1.5M202 89.5l1.2 1.2M202.5 86.5l-3.1 3"/>
<path d="M203.3 85.3l1.2 1.2M203.6 86.5l-3.1 3M204.2 89.5l1.2 1.2M204.5 85.3l1.1 1.2M205.4 89.6l1.1 1.1M205.8 86.5l-3 3M206.2 83.8l-1.4 1.5M206.7 85.3l1.2 1.2M207 86.5l-3.1 3M207.6 89.5l1.2 1.2M207.8 85.3l1.2 1.2M208.3 90.7l-1.4 1.5"/>
<path d="M208.7 89.5l1.2 1.2M209.2 86.5l-3.1 3M210.1 85.3l1.2 1.2M210.3 86.5l-3 3M211 89.5l1.1 1.2M211.2 85.3l1.2 1.2M212.1 89.5l1.2 1.2M212.6 86.5l-3.1 3M212.8 90.7l-1.4 1.5M213.4 85.3l1.2 1.2M213.7 86.5l-3.1 3M214.3 89.5l1.2 1.2"/>
<path d="M214.6 85.3l1.1 1.2M215.2 83.8l-1.4 1.5M215.4 89.5l1.2 1.2M216 86.5l-3.1 3M216.8 85.3l1.2 1.2M217.1 86.5l-3.1 3M217.7 89.5l1.2 1.2M217.9 85.3l1.2 1.2M218.8 89.5l1.2 1.2M219.3 86.5l-3 3M219.7 83.9l-1.4 1.4M220.2 85.3l1.2 1.2"/>
<path d="M220.4 86.5l-3 3M221.1 89.5l1.1 1.2M221.3 85.3l1.2 1.2M221.8 90.7l-1.4 1.4M222.2 89.5l1.2 1.2M222.7 86.5l-3.1 3M223.5 85.3l1.2 1.2M223.8 86.5l-3.1 3M224.4 89.5l1.2 1.2M224.7 85.3l1.2 1.2M225.6 89.5l1.1 1.2M226.1 86.5l-3.1 3"/>
<path d="M226.3 90.7l-1.4 1.4M226.9 85.3l1.2 1.2M227.2 86.5l-3.1 3M227.8 89.5l1.2 1.2M228 85.3l1.2 1.2M228.6 83.9l-1.4 1.4M228.9 89.5l1.2 1.2M229.4 86.5l-3 3M230.3 85.3l1.2 1.2M230.5 86.5l-3 3M231.3 89.6l1 1.1M231.4 85.3l1.2 1.2"/>
<path d="M232.3 89.5l1.2 1.2M232.8 86.5l-3.1 3M233.1 84l-1.4 1.3M233.6 85.3l1.2 1.2M233.9 86.5l-3.1 3M234.5 89.5l1.2 1.2M234.8 85.3l1.2 1.2M235.3 90.7l-1.4 1.4M235.7 89.5l1.1 1.2M236.2 86.5l-3.1 3M237 85.3l1.2 1.2M237.3 86.5l-3.1 3"/>
<path d="M237.9 89.5l1.2 1.2M238.1 85.3l1.2 1.2M239 89.5l1.2 1.2M239.5 86.5l-3 3M239.8 90.7l-2.1 2.1M240.4 85.3l1.2 1.2M240.6 86.5l-3 3M241.3 89.5l1.1 1.2M241.5 85.3l1.2 1.2M242.4 89.5l1.2 1.2M242.8 83.2l-2.1 2.1M242.9 86.5l-3.1 3"/>
<path d="M243.8 85.3l.5 .6M244 86.5l-3.1 3M244.6 85.9l-.1 .1M244.9 85.3l.5 .6-.5 .6M244.9 89.5l-.4 .4M245.2 89.5l-.6 .6M245.2 85.9l-.6 .6M245.2 90.1l.6 .6M245.7 89.5l-.6 .6M246 89.5l-.6 .6M246 85.9l-.6 .6M246.6 85.3l-.4 .4"/>
<path d="M246.8 89.5l-.6 .7M246.9 85.3l-1.2 1.2M247.4 89.5l-1.2 1.2M247.4 85.3l-4.2 4.2M247.7 85.3l-1.2 1.2M248.2 89.5l-1.1 1.2M248.3 85.3l-1.2 1.2M248.5 82l-3.3 3.3M248.5 89.5l-1.2 1.2M248.6 85.3l-4.3 4.2M249.1 89.5l-1.2 1.2M249.1 85.3l-1.2 1.2"/>
<path d="M249.4 89.5l-1.2 1.2M249.4 85.3l-1.2 1.2M250 85.3l-1.2 1.2M250.2 89.5l-1.2 1.2M250.2 85.3l-1.1 1.2M250.8 89.5l-1.2 1.2M250.8 85.3l-4.8 4.8M251.1 85.3l-1.2 1.2M251.5 85.5l-1 1M251.5 85.7l-5 5M251.6 89.5l-1.2 1.2M251.7 86.1l-.4 .4"/>
<path d="M251.9 89.5l-1.2 1.2M252.1 85.9l-.5 .6M252.5 89.5l-1.2 1.2M252.5 85.3h.1M252.7 89.5l-1.1 1.2M252.8 85.3l-.3 .2M253.3 85.3l-1.1 1.2M253.6 89.5l-1.2 1.2M253.6 85.3l-1.2 1.2M254.1 89.5l-1.1 1.2M254.5 85.3l-1.2 1.2M255 89.5l-1.2 1.2"/>
<path d="M255 85.3l-1.2 1.2M255.3 89.5l-1.2 1.2M255.3 85.3l-5.4 5.4M255.8 89.5l-1.2 1.2M255.9 85.3l-1.2 1.2M256.1 89.5l-1.2 1.2M256.1 85.3l-1.1 1.2M256.7 85.3l-1.2 1.2M256.9 89.5l-1.1 1.2M257 85.3l-1.2 1.2M257.2 82.3l-10.4 10.4M257.5 89.5l-1.2 1.2"/>
<path d="M257.5 85.3l-5.4 5.4M257.8 85.3l-1.2 1.2M258.3 89.6l-1.1 1.1M258.4 85.3l-1.2 1.2M258.5 89.7l-1.1 1M258.7 85.3l-8.7 8.7M258.8 89.9l-.8 .8M259 90l-.7 .7M259.4 90.2l-.6 .5M259.5 83.3l-.3 .4M259.5 90.3l-.4 .4M259.7 86.5l-4.2 4.2"/>
<path d="M259.8 83.3l-.6 .6M259.9 90.5l-.7 .7M260.1 90.6l-.9 .9M260.2 83.8l-1 1M260.2 83.5l-1 1M260.2 84.3l-2.2 2.2M260.2 85.2l-.4 .3M260.2 84.6l-1.7 1.7M260.2 91.1l-1 1M260.2 91.9l-.8 .8M260.2 91.4l-1 1M260.2 92.2l-.5 .5"/>
<path d="M260.9 86.5l-4.3 4.2M263.1 86.5l-3.1 3M264.2 86.5l-3 3M266.5 86.5l-3.1 3M267.6 86.5l-3.1 3M269.8 86.5l-3 3M271 86.5l-3.1 3M273.2 86.5l-3.1 3M274.3 86.5l-3 3M276.6 86.5l-3.1 3M277.7 86.5l-3.1 3M279.3 87.1l-2.4 2.4"/>
<path d="M279.6 87.9l-1.6 1.6M22.7 138.6l4 4M23.5 132.2l-.8 2.4-.1 2.5 .4 2.5 1 2.3 1.4 2 1.9 1.6 2.3 1.2 2.4 .5 2.5 .1 2.5-.6 2.2-1.1 2-1.7 1.5-1.9 1-2.4 .4-2.5-.1-2.4M23.8 138.5l4 4.1M24.1 134.6l-.8 .7M24.2 132.2l-1.2 1.2M24.8 132.2l-2 2M25.3 135l-.3 .3M25.9 138.3l.5 .6M25.9 132.2l-2.9 2.9M26.5 132.2l-2.3 2.3M26.5 139l3.6 3.6"/>
<path d="M26.9 138.3l.3 .3M27.5 138.9l3.7 3.7M27.6 132.2l-3 3M28.1 132.2l-2.4 2.4M28.6 134.6l-.8 .7M29.3 132.2l-3.1 3.1M29.8 132.2l-2.5 2.5M29.9 135l-.4 .3M29.9 139l3.4 3.4M31 132.2l-2.3 2.3M31 135.5l-2.9 2.9M31 139l3.6 3.6"/>
<path d="M31.5 132.2l-2.6 2.6M32.6 132.2l-2.4 2.4M33.2 132.2l-2.8 2.8M33.3 139l3.5 3.6M34.3 132.2l-2.5 2.5M34.4 139l3.5 3.6M34.9 132.2l-2.9 2.9M35.5 135.5l-3.2 3.2M36 132.2l-2.6 2.6M36.6 132.2l-3 3M36.6 139l3.6 3.6M37.5 132.4l-2.6 2.6"/>
<path d="M37.7 133.9l-.5 .5M37.7 132.8l-1.7 1.6M37.8 139l3.5 3.6M40 139l2.8 2.8M41.1 139l2 2M43.4 139l.3 .4M44.1 135.9l-3.1 3.1M24.3 142.4l.2 .2M25.1 142.6l-.4 .4M27.3 142.6l-1.6 1.6M28.4 142.6l-2.1 2.1M30.7 142.6l-3.1 3.1"/>
<path d="M31.8 142.6l-3.5 3.5M34.1 142.6l-4.2 4.1M35.2 142.6l-4.5 4.4M37.4 142.6l-4.7 4.7M38.5 142.6l-4.7 4.7M40.8 142.6l-4.3 4.2M41.9 142.6l-3.4 3.4"/>
</g>
<text font-size="5.5" fill="#191924" x="226.7" y="182.7">General Machining Parts Div. 1</text>
<text font-size="4.9" x="119.6" y="201.6">~</text>
<g font-size="4.7">
<text x="12.7" y="14.4">TGM-12-363-Bush 13 Pcs.</text>
<text x="26.8" y="76.9">C</text>
<text x="26.4" y="102.2">C</text>
<text x="227.7" y="201.7">TGM-12-363-Bush 13 Pcs.</text>
</g>
<g font-size="4.7" fill="#191924">
<text x="69.3" y="63.7">4</text>
<text x="85" y="63.7">1</text>
<text x="99.9" y="63.7">5</text>
<text x="118.9" y="63.7">2</text>
<text x="135.3" y="63.7">6</text>
<text x="244" y="63.7">3</text>
</g>
<g font-size="4.6">
<text x="78.9" y="81.5">D</text>
<text x="226.7" y="192.1">Ass'y Unit Bush Sleeve 15 Pcs.</text>
</g>
<g font-size="4.2" fill="#191924">
<text x="153.6" y="137.7">SECTION C-C</text>
<text x="155.9" y="141.9">SCALE 1 : 3</text>
</g>
<g font-size="3.9" fill="#191924">
<text x="23.3" y="154.8">DETAIL D</text>
<text x="21.2" y="159.7">SCALE 1 : 1</text>
</g>
<g font-size="3.9">
<text x="130.6" y="178.4">BM-165</text>
<text x="153.3" y="178.4">1</text>
<text x="178.2" y="181.1">45/16</text>
<text x="143.5" y="186.6">-</text>
<text x="143.5" y="194.9">-</text>
<text x="143.5" y="202.9">-</text>
<text x="177.4" y="203.3">26 Jan' 16</text>
</g>
<g font-size="3.5">
<text x="75.6" y="12.1">1</text>
<text x="285.5" y="200.9">1</text>
</g>
<g font-size="3.5" fill="#191924">
<text x="176" y="17.3">1</text>
<text x="184.8" y="17.3">TGM-12-362E-23</text>
<text x="216.7" y="17.3">Bush For Collect (E)</text>
<text x="253.8" y="17.3">Made to order</text>
<text x="285.7" y="17.3">1</text>
<text x="176" y="23">2</text>
<text x="184.8" y="23">TGM-12-363C-24</text>
<text x="219.5" y="23">Bush Center (C)</text>
<text x="253.8" y="23">Made to order</text>
<text x="284.7" y="23">13</text>
<text x="176" y="28.7">3</text>
<text x="184.8" y="28.7">TGM-12-364B-23</text>
<text x="226.4" y="28.7">Bush (B)</text>
<text x="253.8" y="28.7">Made to order</text>
<text x="285.7" y="28.7">1</text>
<text x="176" y="34.4">4</text>
<text x="184.8" y="34.4">CL-076R-12</text>
<text x="221.5" y="34.4">Rework collet</text>
<text x="253.8" y="34.4">Made to order</text>
<text x="285.7" y="34.4">1</text>
<text x="176" y="40.2">5</text>
<text x="184.8" y="40.2">TGM-12-406</text>
<text x="223.8" y="40.2">Draw Tube</text>
<text x="253.8" y="40.2">Made to order</text>
<text x="285.7" y="40.2">1</text>
<text x="176" y="45.9">6</text>
<text x="184.8" y="45.9">Mat'l OD. X.X</text>
<text x="228.9" y="45.9">Mat'l</text>
<text x="262.4" y="45.9">G/M</text>
<text x="285.7" y="45.9">1</text>
<text x="63.3" y="121.6" transform="rotate(-90 63.3 121.6)">0</text>
<text x="42.3" y="127.6">6.30</text>
<text x="74.5" y="126.4" transform="rotate(-90 74.5 126.4)">43.1</text>
<text x="78.8" y="126.4" transform="rotate(-90 78.8 126.4)">47.9</text>
<text x="83" y="126.4" transform="rotate(-90 83 126.4)">49.4</text>
<text x="89.5" y="126.4" transform="rotate(-90 89.5 126.4)">81.8</text>
<text x="93.8" y="126.4" transform="rotate(-90 93.8 126.4)">88.1</text>
<text x="244.5" y="130.3" transform="rotate(-90 244.5 130.3)">547.50</text>
<text x="248.8" y="128.4" transform="rotate(-90 248.8 128.4)">552.5</text>
<text x="257.3" y="128.4" transform="rotate(-90 257.3 128.4)">591.5</text>
<text x="261.5" y="128.4" transform="rotate(-90 261.5 128.4)">594.5</text>
<text x="253.1" y="178">MinebeaMitsumi Inc.</text>
</g>
<g font-size="3.2" fill="#191924">
<text x="170.2" y="11">ITEM NO.</text>
<text x="189.1" y="11">PART NUMBER</text>
<text x="283.2" y="11">QTY.</text>
<text x="161.7" y="196.7">Phalachai</text>
<text x="179.2" y="196.7">Aphisek</text>
<text x="195.1" y="196.7">Preecha</text>
<text x="210.2" y="196.7">Preecha</text>
</g>
<g font-size="2.8">
<text x="6.5" y="10.4">PART No.</text>
<text x="22.3" y="175.9">DATE</text>
<text x="32" y="175.9">NAME</text>
<text x="56.9" y="175.9">DESCRIPTION</text>
<text x="163.1" y="175.3">List</text>
<text x="170.6" y="175.3">Request</text>
<text x="185.3" y="175.3">No.</text>
<text x="6.8" y="180.6">1</text>
<text x="14.5" y="180.3">----</text>
<text x="24" y="180.3">----</text>
<text x="34.5" y="180.3">---</text>
<text x="50.8" y="180.7">ENGINEERING RELEASE</text>
<text x="225.5" y="187.2">TITLE:</text>
<text x="225.6" y="197.2">PART No.</text>
<text x="163.7" y="202.9">DATE</text>
</g>
<g font-size="2.8" fill="#191924">
<text x="225.7" y="11.4">PART NAME</text>
<text x="257.6" y="11.4">DESCRIPTION</text>
</g>
<g font-size="2.5">
<text x="4.9" y="175.9">REV.</text>
<text x="205.2" y="183.5">3</text>
<text x="208.9" y="183.5">RD</text>
<text x="214.4" y="183.5">ANGLE</text>
<text x="162.5" y="187.2">SCALE</text>
<text x="163.7" y="191.4">DETAILED</text>
<text x="174.9" y="187.2">:</text>
<text x="178.6" y="191.4">DESIGNED</text>
<text x="183.1" y="187.2">SHEET</text>
<text x="194.2" y="191.4">CHECKED</text>
<text x="197.2" y="187.2">/</text>
<text x="205.8" y="187.2">UNIT</text>
<text x="209.8" y="191.4">APPROVED</text>
<text x="213.7" y="187.2">(mm.)</text>
</g>
<g font-size="2.1">
<text x="74.1" y="15.7">REV.</text>
<text x="11.6" y="175.6">ECN No.</text>
<text x="92.2" y="174.4">UNLESS</text>
<text x="94.5" y="177">C0.1</text>
<text x="101.8" y="177">OR</text>
<text x="102.8" y="174.4">SPECIFIED</text>
<text x="106.6" y="177">R0.1</text>
<text x="127.3" y="174.6">M/C.</text>
<text x="148.6" y="174.7">Q'ty</text>
<text x="127.5" y="182.7">MATERIAL</text>
<text x="92.8" y="190.7">0.5</text>
<text x="98.2" y="190.7">~</text>
<text x="101.7" y="190.7">6</text>
<text x="110.6" y="187.7">0.05</text>
<text x="110.6" y="190.4">0.1</text>
<text x="127.6" y="190.8">FINISH</text>
<text x="93.4" y="195.6">30</text>
<text x="94.9" y="193">6</text>
<text x="98" y="195.6">~</text>
<text x="98" y="193">~</text>
<text x="101.5" y="195.6">120</text>
<text x="101.5" y="193">30</text>
<text x="110.5" y="193.1">0.2</text>
<text x="110.6" y="195.8">0.3</text>
<text x="92.1" y="201">400</text>
<text x="92.2" y="198.5">120</text>
<text x="96.2" y="203.8">ANGLE</text>
<text x="98.2" y="201">~</text>
<text x="98.3" y="198.5">~</text>
<text x="101.7" y="201">1000</text>
<text x="101.8" y="198.5">400</text>
<text x="110.6" y="198.4">0.4</text>
<text x="110.7" y="201.1">0.8</text>
<text x="112.1" y="203.8">1</text>
<text x="127.6" y="198.9">HEAT</text>
<text x="134.9" y="198.9">TREATMENT</text>
<text x="284.3" y="204">REV.</text>
</g>
<g font-size="1.8">
<text x="92.6" y="179.6">GENERAL</text>
<text x="102.5" y="179.6">TOLERANCE</text>
<text x="118.4" y="175.5">0.8S</text>
<text x="93.5" y="182.6">JISB0405</text>
<text x="99" y="184.9">WORKING</text>
<text x="104.3" y="182.6">MACHING</text>
<text x="118.4" y="182">6.3S</text>
<text x="91.6" y="187.6">LESS</text>
<text x="97.7" y="187.6">THAN</text>
<text x="104" y="187.6">0.5</text>
<text x="118.7" y="188.3">25S</text>
<text x="118.1" y="194.8">100S</text>
<text x="118.4" y="203.3">UNCUT</text>
</g>
</svg>
